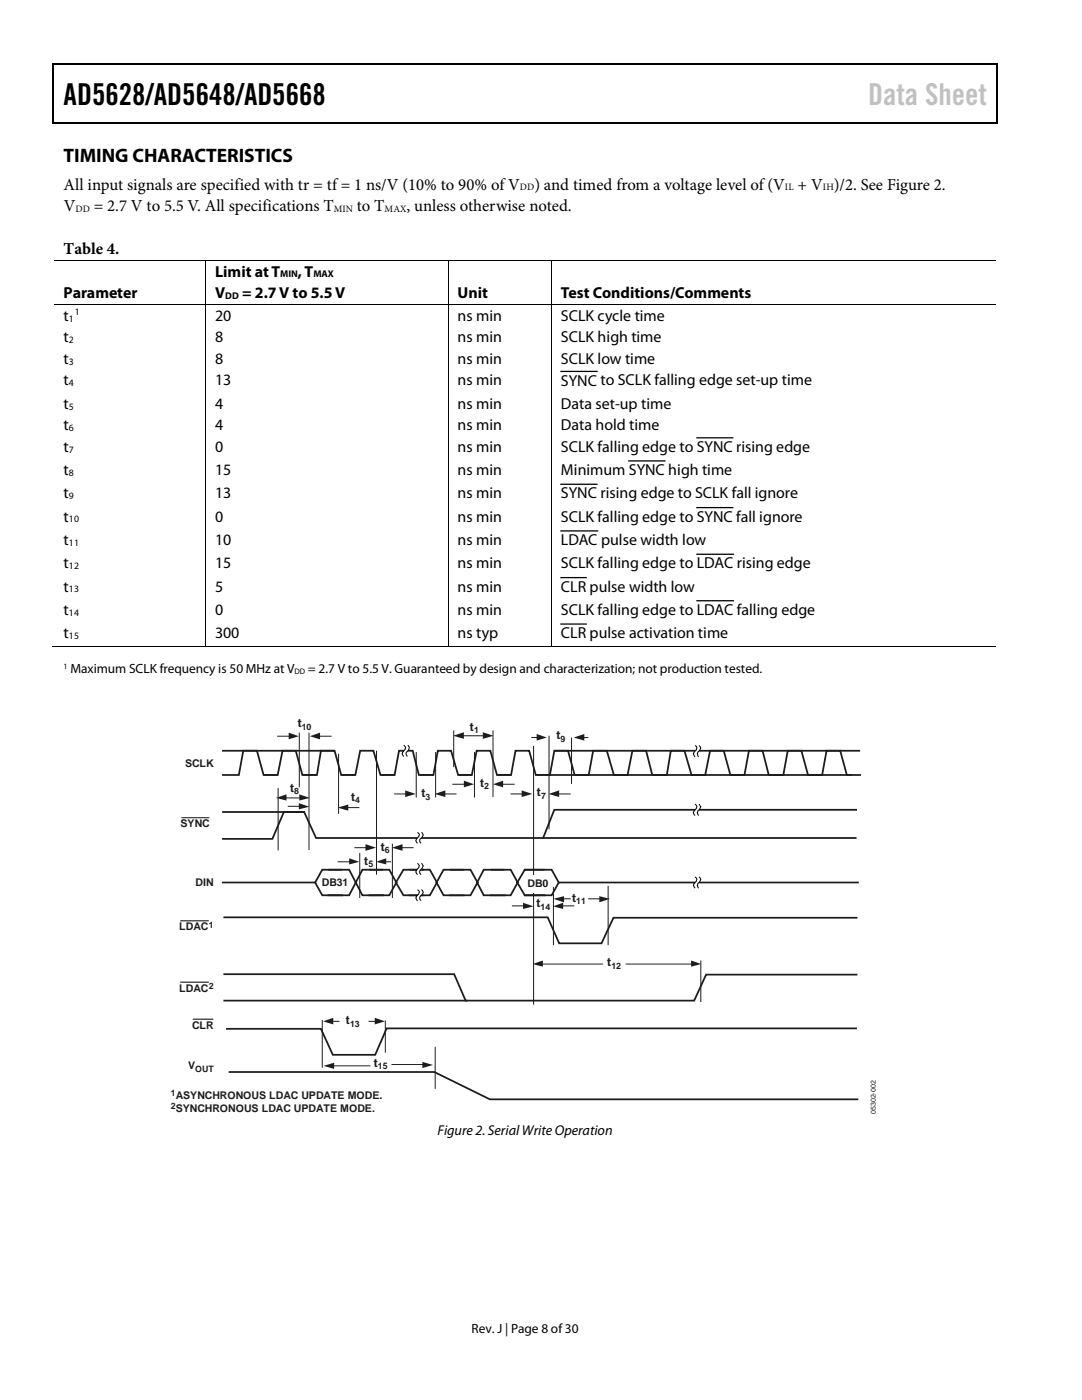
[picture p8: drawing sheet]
<svg xmlns="http://www.w3.org/2000/svg" width="216mm" height="279mm" viewBox="0 0 216 279" stroke-linecap="round" stroke-linejoin="round" font-family="sans-serif">
<g fill="#000">
<path d="M10.5 12.7h.3v1h-.3zM10.5 12.7h.3v.3h-.3zM133.3 12.7h.3v.3h-.3zM198.8 12.7h.2v1h-.2zM198.8 12.7h.2v.3h-.2zM10.5 24.4h.3v.2h-.3zM133.1 24.4h.2v.2h-.2zM198.8 24.4h.2v.2h-.2zM40.9 51.9h.2v.1h-.2zM89.4 51.9h.1v.1h-.1zM109.9 51.9h.2v.1h-.2zM40.9 60.7h.2v.2h-.2z"/>
<path d="M89.4 60.7h.1v.2h-.1zM109.9 60.7h.2v.2h-.2zM40.9 128.9h.2v.1h-.2zM89.4 128.9h.1v.1h-.1zM109.9 128.9h.2v.1h-.2z"/>
</g>
<g fill="none" stroke="#000" stroke-width=".25">
<path d="M10.7 13.7v10.7M10.8 12.8h122.5M133.6 12.8h65.2M198.9 13.7v10.7M10.8 24.5h188M111.9 74.1h7.2M111.9 96.6h7.2M125.5 92h7.2M139.1 87.4h7.1M111.9 106h7.4M111.9 115.3h5.1M139.1 101.3h7.1"/>
<path d="M139.1 110.6h7.2M139.1 119.9h7.2M111.9 124.5h5.1"/>
</g>
<g fill="none" stroke="#000" stroke-width=".2">
<path d="M10.8 51.9h30.1M41 52v8.7M41.1 51.9h48.3M89.5 52v8.7M89.5 51.9h20.4M110 52v8.7M110.1 51.9h88.7M10.8 60.8h30.1M41 60.9v68M41.1 60.8h48.3M89.5 60.9v68M89.5 60.8h20.4"/>
<path d="M110 60.9v68M110.1 60.8h88.7M10.5 128.9h30.4M41.1 128.9h48.3M89.5 128.9h20.4M110.1 128.9h88.7"/>
</g>
<g fill="none" stroke="#1e1b18" stroke-width=".35">
<path d="M44.5 154.7h3.2l.8-4.9h2.8l1.3 4.9h2.6M44.5 149.8h22M52.9 154.7h2.5l1-4.9h2.6l1.3 4.9h2.8M60.7 154.7h2.5l.8-4.9h2.8l1.3 4.9h2.6M68.3 154.7h2.6l1-4.9h2.6l1.4 4.9h2.7M76.2 154.7h2.5l.9-4.9h2.7l1.3 4.9h2.7M83.9 154.7h2.6l.9-4.9h2.6l1.4 4.9h2.7M91.7 154.7h2.4l1-4.9h2.7l1.4 4.9h2.6M99.4 154.7h2.6l.9-4.9h2.7l1.3 4.9h2.7M107.3 154.7h2.4l.9-4.9h2.7l1.4 4.9h2.6M109.8 154.7h60M110.9 149.8h60.5"/>
<path d="M114.9 154.7h2.6l.9-4.9h2.7l1.4 4.9h2.5M122.7 154.7h2.5l1-4.9h2.7l1.3 4.9h2.7M130.5 154.7h2.6l.8-4.9h2.7l1.4 4.9h2.5M138.2 154.7h2.5l1-4.9h2.7l1.3 4.9h2.7M146 154.7h2.6l.8-4.9h2.8l1.2 4.9h2.7M153.7 154.7h2.6l.9-4.9h2.7l1.3 4.9h2.7M161.5 154.7h2.5l.9-4.9h2.8l1.3 4.9h2.6M44.5 162.1h16.2M62.9 176.1l1.4 2.6h4M65.7 173.6h4l1.3 2.5M68.1 173.6h-3.8l-1.4 2.5h-18.4M71 176.1l-1.3 2.6h-4.2"/>
<path d="M71 176.1l1.3 2.6h4.1M73.9 173.6h3.8l1.4 2.5-1.4 2.6h-4M76.3 173.6h-4l-1.3 2.5M81.9 173.6h3.9l1.4 2.5-1.4 2.6h-4.1M84.4 173.6h-3.9l-1.5 2.5 1.5 2.6h4M89.9 173.6h4l1.4 2.5-1.4 2.6h-4.1M92.4 173.6h-3.9l-1.4 2.5 1.4 2.6h4M98.1 173.6h3.8l1.4 2.5-1.4 2.6h-4M100.5 173.6h-4l-1.3 2.5 1.3 2.6h4.2M104.7 173.6h5.4l1.4 2.5M108.5 173.6h-3.8l-1.5 2.5 1.5 2.6h4M170.7 167.2h-107.6l-2.4-5.1h-4.1l-2.2 5.3h-9.9"/>
<path d="M170.8 161.6h-60.2l-2.2 5.6M171.2 176.1h-59.7l-1.4 2.6h-5.4"/>
</g>
<path d="M67.6 150.5v11.8M69 161.2h2.6" fill="none" stroke="#1e1b18" stroke-width=".2"/>
<path d="M67.4 161.2l2.1-.6v1.2z" fill="#1e1b18"/>
<path d="M55.5 157.4v12.2M61.7 146.3v23.2M75.1 149.9v24.6M86.9 150.2v8.9M90.4 156.5h2.6M90.5 145.9v7.1M98.4 145.9v13.1M109.6 146.9v18.5M71.8 170.3v8.8" fill="none" stroke="#1e1b18" stroke-width=".2"/>
<path d="M92.6 155.8l2 .7-2 .6z" fill="#1e1b18"/>
<path d="M56.8 159.2h3.4" fill="none" stroke="#1e1b18" stroke-width=".2"/>
<g fill="#1e1b18">
<path d="M55.1 159.2l2.1-.7v1.3z"/>
<path d="M59.7 158.5l2.1 .7-2.1 .6z"/>
</g>
<path d="M102 158.4h2.5" fill="none" stroke="#1e1b18" stroke-width=".2"/>
<path d="M104.1 157.7l2.1 .7-2.1 .7z" fill="#1e1b18"/>
<path d="M100 156.5h2.6" fill="none" stroke="#1e1b18" stroke-width=".2"/>
<path d="M98.4 156.5l2-.7v1.3z" fill="#1e1b18"/>
<path d="M88.3 158.4h2.7" fill="none" stroke="#1e1b18" stroke-width=".2"/>
<path d="M86.7 158.4l2.2-.7v1.4z" fill="#1e1b18"/>
<path d="M78.7 158.4h2.5" fill="none" stroke="#1e1b18" stroke-width=".2"/>
<path d="M80.9 157.7l2.1 .7-2.1 .7z" fill="#1e1b18"/>
<path d="M111.1 158.4h2.7" fill="none" stroke="#1e1b18" stroke-width=".2"/>
<path d="M109.5 158.4l2.1-.7v1.4z" fill="#1e1b18"/>
<path d="M83.1 150.2v8.9M92 146.8h4.8M94.7 150.2v8.9" fill="none" stroke="#1e1b18" stroke-width=".2"/>
<g fill="#1e1b18">
<path d="M90.4 146.8l2.2-.7v1.4z"/>
<path d="M96.3 146.1l2.2 .7-2.2 .7z"/>
</g>
<path d="M76.6 172h1.3M78.3 168.5v10.6" fill="none" stroke="#1e1b18" stroke-width=".2"/>
<path d="M75 172l2.1-.7v1.2z" fill="#1e1b18"/>
<path d="M67.5 172h2.5" fill="none" stroke="#1e1b18" stroke-width=".2"/>
<path d="M69.7 171.3l2 .7-2 .5z" fill="#1e1b18"/>
<path d="M70.8 169.2h2.7" fill="none" stroke="#1e1b18" stroke-width=".2"/>
<path d="M72.9 168.5l2.1 .7-2.1 .6z" fill="#1e1b18"/>
<path d="M79.9 169.2h2.5" fill="none" stroke="#1e1b18" stroke-width=".2"/>
<path d="M78.2 169.2l2.1-.7v1.3z" fill="#1e1b18"/>
<path d="M57.5 160.9h2.6" fill="none" stroke="#1e1b18" stroke-width=".2"/>
<path d="M59.6 160.3l2.1 .7-2.1 .5z" fill="#1e1b18"/>
<path d="M116.2 147.2h1.1" fill="none" stroke="#1e1b18" stroke-width=".2"/>
<path d="M114.5 147.2l2.1-.7v1.3z" fill="#1e1b18"/>
<path d="M106.1 147.2h1.3" fill="none" stroke="#1e1b18" stroke-width=".2"/>
<path d="M107.1 146.5l2 .7-2 .6z" fill="#1e1b18"/>
<path d="M59.7 146.3v10.7M63.4 146.9h2.7M114 147.3v9" fill="none" stroke="#1e1b18" stroke-width=".2"/>
<path d="M61.8 146.9l2.1-.7v1.3z" fill="#1e1b18"/>
<path d="M55.4 146.9h2.6" fill="none" stroke="#1e1b18" stroke-width=".2"/>
<path d="M57.6 146.2l2 .7-2 .6z" fill="#1e1b18"/>
<path d="M106.5 149v51.4M117.5 179.4h2.5M121.3 176.9v11.6" fill="none" stroke="#1e1b18" stroke-width=".2"/>
<path d="M44.8 183.1h64.5l2.3 5.2h8.4l2.4-5.1h48.5" fill="none" stroke="#1e1b18" stroke-width=".35"/>
<path d="M119.6 178.9l2.1 .5-2.1 .7z" fill="#1e1b18"/>
<path d="M112.1 179.4h1.7" fill="none" stroke="#1e1b18" stroke-width=".2"/>
<path d="M110.4 179.4l2.1-.5v1.2z" fill="#1e1b18"/>
<path d="M110.4 177.1v11.4M125 192.4h13.3M139.8 191.8v8.1" fill="none" stroke="#1e1b18" stroke-width=".2"/>
<path d="M44.8 194.4h45.8l2.3 5.3h45.6l2.4-5.2h30" fill="none" stroke="#1e1b18" stroke-width=".35"/>
<path d="M137.9 191.7l2 .7-2 .5z" fill="#1e1b18"/>
<path d="M107.9 192.4h12.3" fill="none" stroke="#1e1b18" stroke-width=".2"/>
<path d="M106.3 192.4l2-.7v1.2z" fill="#1e1b18"/>
<path d="M44.8 199.7h48.3" fill="none" stroke="#1e1b18" stroke-width=".35"/>
<path d="M111.9 180.8h2.6" fill="none" stroke="#1e1b18" stroke-width=".2"/>
<path d="M110.3 180.9l2.1-.7v1.2z" fill="#1e1b18"/>
<path d="M102.2 180.8h2.6" fill="none" stroke="#1e1b18" stroke-width=".2"/>
<path d="M104.4 180.2l2.1 .7-2.1 .5z" fill="#1e1b18"/>
<path d="M170.8 205.2h-93.6l-2.3 5.3h-8.5l-2.4-5.2h-18.7" fill="none" stroke="#1e1b18" stroke-width=".35"/>
<path d="M66.1 203.8h1.5" fill="none" stroke="#1e1b18" stroke-width=".2"/>
<path d="M64.5 203.8l2-.7v1.3z" fill="#1e1b18"/>
<path d="M73.6 203.8h1.6" fill="none" stroke="#1e1b18" stroke-width=".2"/>
<path d="M74.8 203.1l2 .7-2 .6z" fill="#1e1b18"/>
<path d="M64.3 203.7v9.3M66.2 212.7h7.6M86.8 209v8.2" fill="none" stroke="#1e1b18" stroke-width=".2"/>
<path d="M45.8 213.9h40.9l11.1 5.5h73.3" fill="none" stroke="#1e1b18" stroke-width=".35"/>
<path d="M64.6 212.7l2.1-.6v1.2z" fill="#1e1b18"/>
<path d="M76.9 203.7v6.3M78.2 212.4h6.5" fill="none" stroke="#1e1b18" stroke-width=".2"/>
<path d="M84.3 211.9l2.1 .6-2.1 .7z" fill="#1e1b18"/>
<path d="M36.2 163.2h5.6M36 183.8h5.7M36 196h5.7M38.5 203.4h4.1" fill="none" stroke="#1e1b18" stroke-width=".2"/>
<path d="M36.2 163.2h5.6M36 183.8h5.7M36 196h5.7M38.5 203.4h4.1" fill="none" stroke="#1a1818" stroke-width=".2"/>
<path d="M104.8 174.6h5.3v3.5h-5.3z" fill="#fff"/>
<path d="M81 148.7l.2 .3a.96 .96 0 0 1-.4 1.1l-.1 .5 .2 .4M139.1 148.8a.72 .72 0 0 1-.1 1.2l-.2 .6 .2 .5M83.8 166.1a.72 .72 0 0 1-.2 1.2l-.2 .6 .3 .4M83.8 172.3l.1 .2a.96 .96 0 0 1-.4 1.2l-.1 .5 .3 .3M83.8 177.5a.72 .72 0 0 1-.2 1.3l-.2 .6 .3 .4M139.1 175l.2 .2a.96 .96 0 0 1-.4 1.2l-.1 .4 .2 .5M139.1 160.5l.2 .2a.96 .96 0 0 1-.4 1.2l-.1 .5 .2 .4" fill="none" stroke="#fff" stroke-width=".62" stroke-linecap="butt"/>
<g fill="none" stroke="#000" stroke-width=".2">
<path d="M80.6 148.7l.2 .3a.77 .77 0 0 1-.5 1.1l-.1 .3 .4 .6M81.4 148.7a.85 .85 0 0 1-.3 1.4l-.1 .4 .3 .5M138.7 148.8l.3 .2a.95 .95 0 0 1-.6 1.2l-.1 .2 .4 .7M139.5 148.8a.72 .72 0 0 1-.2 1.2l-.2 .4 .3 .7M83.3 166.1l.4 .4-.1 .5a.75 .75 0 0 0-.6 .6 .75 .75 0 0 0 .3 .7M83.3 172.3l.2 .2a.77 .77 0 0 1-.4 1.2l-.1 .3 .3 .5M83.3 177.5l.2 .2a.83 .83 0 0 1-.4 1.2l-.1 .3 .3 .6M84.1 166.1a.77 .77 0 0 1-.3 1.3v.5l.2 .4M84.1 172.3a.85 .85 0 0 1-.3 1.4v.5l.2 .3M84.1 177.5a.72 .72 0 0 1-.2 1.3l-.1 .6 .2 .3M138.7 175l.3 .2a.89 .89 0 0 1-.6 1.2l-.1 .3 .4 .6M138.7 160.5l.3 .2a.89 .89 0 0 1-.6 1.2l-.1 .3 .4 .6"/>
<path d="M139.5 175a.72 .72 0 0 1-.2 1.2l-.2 .5 .3 .6M139.5 160.5a.85 .85 0 0 1-.3 1.4l-.1 .3 .3 .6"/>
</g>
<text font-size="6" x="12.7" y="20.9">AD5628/AD5648/AD5668</text>
<text font-size="6" fill="#c1c1c1" x="173.2" y="20.9">Data Sheet</text>
<text font-size="3.9" x="12.7" y="32.4">TIMING CHARACTERISTICS</text>
<g font-size="3.3">
<text x="12.7" y="37.8">All input signals are specified with tr = tf = 1 ns/V (10% to 90% of V</text>
<text x="106.6" y="37.8">) and timed from a voltage level of (V</text>
<text x="159.1" y="37.8">+ V )/2. See Figure 2.</text>
<text x="12.7" y="42.1">V</text>
<text x="18.7" y="42.1">= 2.7 V to 5.5 V. All specifications T</text>
<text x="71.2" y="42.1">to T</text>
<text x="81.1" y="42.1">, unless otherwise noted.</text>
<text x="12.7" y="50.6">Table 4.</text>
</g>
<g font-size="3.2">
<text x="12.7" y="59.6">Parameter</text>
<text x="42.9" y="55.2">Limit at T</text>
<text x="42.9" y="59.6">V</text>
<text x="48.3" y="59.6">= 2.7 V to 5.5 V</text>
<text x="59.4" y="55.2">, T</text>
<text x="91.3" y="59.6">Unit</text>
<text x="111.9" y="59.6">Test Conditions/Comments</text>
<text x="12.7" y="64">t</text>
<text x="42.9" y="64">20</text>
<text x="91.3" y="64">ns min</text>
<text x="111.9" y="64">SCLK cycle time</text>
<text x="12.7" y="68.3">t</text>
<text x="42.9" y="68.3">8</text>
<text x="91.3" y="68.3">ns min</text>
<text x="111.9" y="68.3">SCLK high time</text>
<text x="12.7" y="72.6">t</text>
<text x="12.7" y="76.9">t</text>
<text x="42.9" y="72.6">8</text>
<text x="42.9" y="76.9">13</text>
<text x="91.3" y="72.6">ns min</text>
<text x="91.3" y="76.9">ns min</text>
<text x="111.9" y="72.6">SCLK low time</text>
<text x="111.9" y="77">SYNC to SCLK falling edge set-up time</text>
<text x="12.7" y="81.6">t</text>
<text x="42.9" y="81.6">4</text>
<text x="91.3" y="81.6">ns min</text>
<text x="111.9" y="81.6">Data set-up time</text>
<text x="12.7" y="85.9">t</text>
<text x="42.9" y="85.9">4</text>
<text x="91.3" y="85.9">ns min</text>
<text x="111.9" y="85.9">Data hold time</text>
<text x="12.7" y="90.2">t</text>
<text x="12.7" y="94.8">t</text>
<text x="42.9" y="90.2">0</text>
<text x="42.9" y="94.8">15</text>
<text x="91.3" y="90.2">ns min</text>
<text x="91.3" y="94.8">ns min</text>
<text x="111.9" y="90.2">SCLK falling edge to SYNC rising edge</text>
<text x="111.9" y="94.8">Minimum SYNC high time</text>
<text x="12.7" y="99.4">t</text>
<text x="42.9" y="99.4">13</text>
<text x="91.3" y="99.4">ns min</text>
<text x="111.9" y="99.5">SYNC rising edge to SCLK fall ignore</text>
<text x="12.7" y="104.1">t</text>
<text x="42.9" y="104.1">0</text>
<text x="91.3" y="104.1">ns min</text>
<text x="111.9" y="104.1">SCLK falling edge to SYNC fall ignore</text>
<text x="12.7" y="108.8">t</text>
<text x="12.7" y="113.4">t</text>
<text x="42.9" y="108.8">10</text>
<text x="42.9" y="113.4">15</text>
<text x="91.3" y="108.8">ns min</text>
<text x="91.3" y="113.4">ns min</text>
<text x="111.9" y="113.4">SCLK falling edge to LDAC rising edge</text>
<text x="111.9" y="108.8">LDAC pulse width low</text>
<text x="12.7" y="118.1">t</text>
<text x="42.9" y="118.1">5</text>
<text x="91.3" y="118.1">ns min</text>
<text x="111.9" y="118.1">CLR pulse width low</text>
<text x="12.7" y="122.7">t</text>
<text x="42.9" y="122.7">0</text>
<text x="91.3" y="122.7">ns min</text>
<text x="111.9" y="122.7">SCLK falling edge to LDAC falling edge</text>
<text x="12.7" y="127.3">t</text>
<text x="42.9" y="127.3">300</text>
<text x="91.3" y="127.3">ns typ</text>
<text x="111.9" y="127.4">CLR pulse activation time</text>
</g>
<text font-size="2.8" x="87.3" y="226.6">Figure 2. Serial Write Operation</text>
<g font-size="2.7">
<text x="14.1" y="134.3">Maximum SCLK frequency is 50 MHz at V</text>
<text x="61.4" y="134.3">= 2.7 V to 5.5 V. Guaranteed by design and characterization; not production tested.</text>
<text x="94.1" y="266">Rev. J | Page 8 of30</text>
</g>
<g font-size="2.5" fill="#1e1b18">
<text x="59.4" y="145.1">t</text>
<text x="93.8" y="145.8">t</text>
<text x="111" y="147.5">t</text>
<text x="57.9" y="158">t</text>
<text x="70.1" y="159.8">t</text>
<text x="84.1" y="159">t</text>
<text x="95.8" y="157">t</text>
<text x="107.1" y="158.9">t</text>
<text x="72.7" y="172.6">t</text>
<text x="76" y="169.8">t</text>
<text x="114.2" y="179.9">t</text>
<text x="107" y="181">t</text>
<text x="121.2" y="192.9">t</text>
<text x="69" y="204.4">t</text>
<text x="74.6" y="212.9">t</text>
</g>
<g font-size="2.1" fill="#1e1b18">
<text x="36.9" y="153.1">SCLK</text>
<text x="36" y="165.1">SYNC</text>
<text x="39" y="176.9">DIN</text>
<text x="64.2" y="176.9">DB31</text>
<text x="105.3" y="177">DB0</text>
<text x="35.8" y="185.7">LDAC</text>
<text x="35.8" y="197.9">LDAC</text>
<text x="38.3" y="205.3">CLR</text>
<text x="37.5" y="213.4">V</text>
<text x="35.1" y="219.3">ASYNCHRONOUS LDAC UPDATE MODE.</text>
<text x="35.1" y="221.9">SYNCHRONOUS LDAC UPDATE MODE.</text>
</g>
<g font-size="1.9">
<text x="103.8" y="38">DD</text>
<text x="156.6" y="38">IL</text>
<text x="164.2" y="38">IH</text>
<text x="15.1" y="42.3">DD</text>
<text x="66.6" y="42.3">MIN</text>
<text x="76.8" y="42.3">MAX</text>
<text x="45" y="59.7">DD</text>
<text x="55.9" y="55.4">MIN</text>
<text x="62.5" y="55.4">MAX</text>
<text x="13.8" y="64.2">1</text>
<text x="14.9" y="63">1</text>
<text x="13.8" y="68.5">2</text>
<text x="13.8" y="72.8">3</text>
<text x="13.8" y="77.1">4</text>
<text x="13.8" y="81.7">5</text>
<text x="13.8" y="86">6</text>
<text x="13.8" y="90.3">7</text>
<text x="13.8" y="95">8</text>
<text x="13.8" y="99.6">9</text>
<text x="13.8" y="104.3">10</text>
<text x="13.8" y="108.9">11</text>
<text x="13.8" y="113.6">12</text>
<text x="13.8" y="118.2">13</text>
<text x="13.8" y="122.9">14</text>
<text x="13.8" y="127.5">15</text>
</g>
<g font-size="1.8" fill="#1e1b18">
<text x="60.2" y="145.6">10</text>
<text x="94.6" y="146.4">1</text>
<text x="111.8" y="148.1">9</text>
<text x="58.7" y="158.5">8</text>
<text x="70.9" y="160.3">4</text>
<text x="84.9" y="159.6">3</text>
<text x="96.6" y="157.5">2</text>
<text x="108" y="159.4">7</text>
<text x="73.5" y="173.1">5</text>
<text x="76.8" y="170.3">6</text>
<text x="41.7" y="185.1">1</text>
<text x="107.9" y="181.5">14</text>
<text x="115" y="180.4">11</text>
<text x="41.7" y="197.4">2</text>
<text x="122" y="193.4">12</text>
<text x="69.8" y="205">13</text>
<text x="39" y="213.9">OUT</text>
<text x="75.4" y="213.4">15</text>
<text x="34.1" y="218.8">1</text>
<text x="34.1" y="221.3">2</text>
</g>
<g font-size="1.6">
<text x="12.7" y="133.4">1</text>
<text x="58.8" y="134.5">DD</text>
</g>
<text font-size="1.4" fill="#1a1818" x="174.8" y="222.4" transform="rotate(-90 174.8 222.4)">05302-002</text>
</svg>
